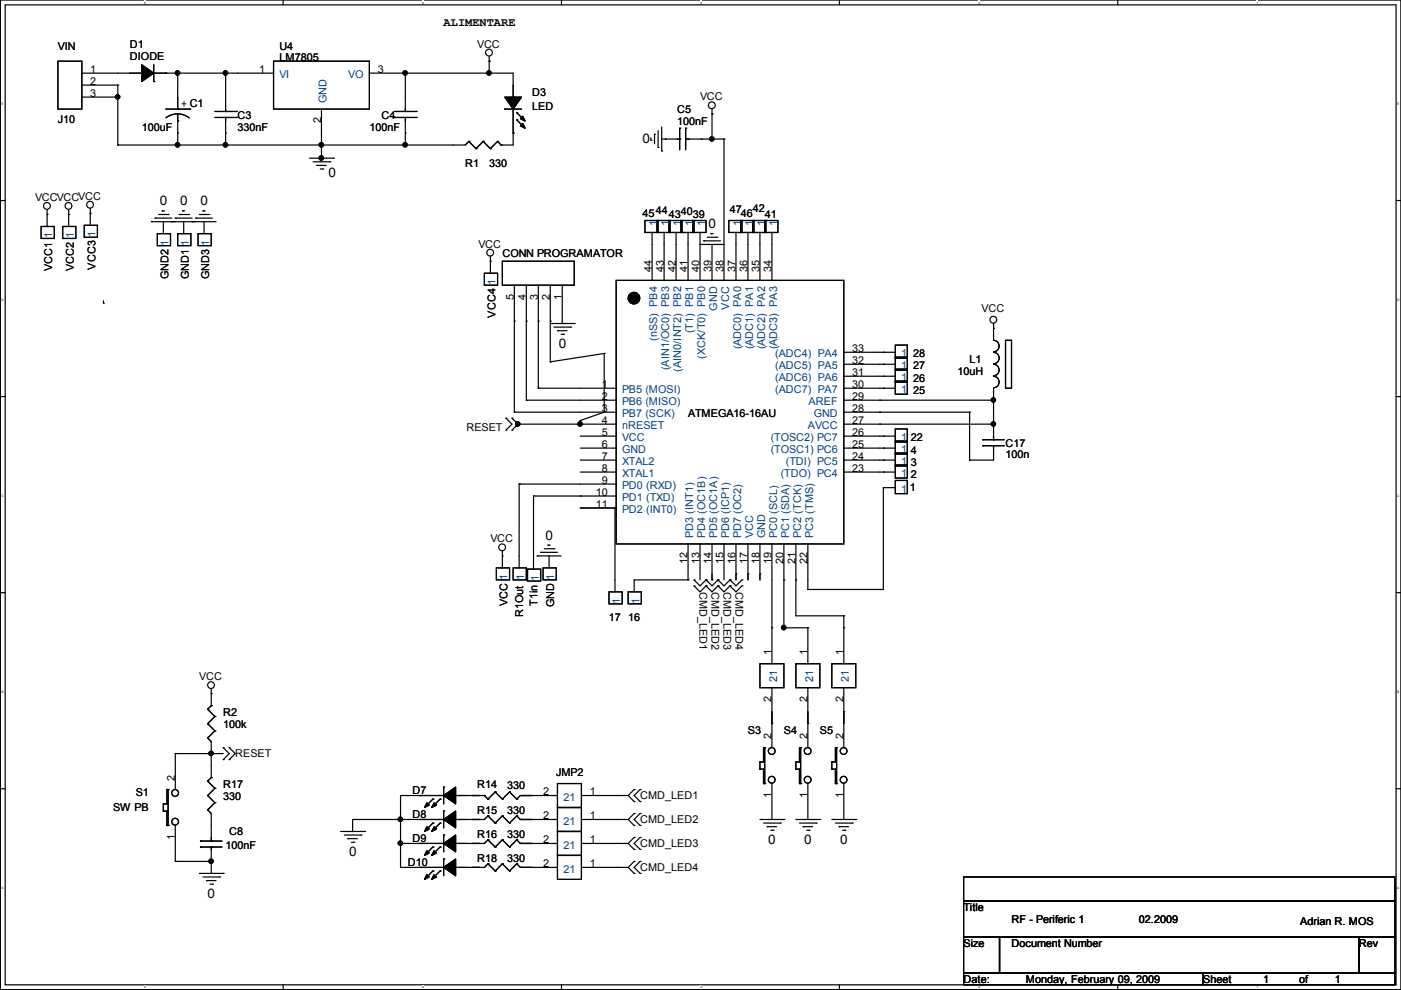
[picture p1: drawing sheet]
<svg xmlns="http://www.w3.org/2000/svg" width="297mm" height="210mm" viewBox="0 0 297 210" stroke-linecap="round" stroke-linejoin="round" font-family="sans-serif">
<path d="M.1 0h296.9v209.8h-296.9zM1.1 1h294.9v207.8h-294.9z" fill="none" stroke="#000" stroke-width=".25"/>
<g fill="#fff">
<path d="M30.6 .2h.2v.7h-.2z"/>
<path d="M30.6 209h.2v.6h-.2z"/>
</g>
<path d="M60 0v1M60 208.8v1" fill="none" stroke="#000" stroke-width=".25"/>
<g fill="#fff">
<path d="M89.5 .2h.2v.7h-.2z"/>
<path d="M89.5 209h.2v.6h-.2z"/>
</g>
<path d="M119 0v1M119 208.8v1" fill="none" stroke="#000" stroke-width=".25"/>
<g fill="#fff">
<path d="M148.5 .2h.3v.7h-.3z"/>
<path d="M148.5 209h.3v.6h-.3z"/>
</g>
<path d="M178 0v1M178 208.8v1" fill="none" stroke="#000" stroke-width=".25"/>
<g fill="#fff">
<path d="M207.4 .2h.3v.7h-.3z"/>
<path d="M207.4 209h.3v.6h-.3z"/>
</g>
<path d="M237 0v1M237 208.8v1" fill="none" stroke="#000" stroke-width=".25"/>
<g fill="#fff">
<path d="M266.4 .2h.3v.7h-.3z"/>
<path d="M266.4 209h.3v.6h-.3z"/>
<path d="M.3 21.8h.4v.7h-.4z"/>
<path d="M296.2 21.8h.4v.7h-.4z"/>
<path d="M.3 63.3h.4v.6h-.4z"/>
<path d="M296.2 63.3h.4v.6h-.4z"/>
</g>
<path d="M.1 42.5h1M296 42.5h1" fill="none" stroke="#000" stroke-width=".25"/>
<g fill="#fff">
<path d="M.3 104.8h.4v.7h-.4z"/>
<path d="M296.2 104.8h.4v.7h-.4z"/>
</g>
<path d="M.1 84.1h1M296 84.1h1" fill="none" stroke="#000" stroke-width=".25"/>
<g fill="#fff">
<path d="M.3 146.4h.4v.7h-.4z"/>
<path d="M296.2 146.4h.4v.7h-.4z"/>
</g>
<path d="M.1 125.7h1M296 125.7h1" fill="none" stroke="#000" stroke-width=".25"/>
<g fill="#fff">
<path d="M.3 188h.4v.7h-.4z"/>
<path d="M296.2 188h.4v.7h-.4z"/>
</g>
<g fill="none" stroke="#000" stroke-width=".25">
<path d="M12.3 13h5.1v10.1h-5.1zM17.4 15.5h12.7M17.4 18h7.6M25 18h.1M25 18v12.7M30.1 15.5h.1M32.6 17.3h.1M32.6 15.5h25.4M32.6 13.7v3.6M35.1 15.5h.1M37.7 15.5h.1M37.7 15.5v7.6"/>
<path d="M47.8 15.5h.1M47.8 15.5v8.1M58 13h20.3v10.1h-20.3zM78.3 15.5h30.5v5.1M85.9 15.5h.1M85.9 15.5v8.1M103.7 15.5h.1M103.7 13h.1M103.7 12v3.5M17.4 20.6h7.6M25 20.6h.1M25 30.7h.1"/>
<path d="M35.1 23.1h5.1M37.7 30.7h.1M37.7 28.2h.1M37.7 25.7h.1M37.7 23.1h.1M37.7 24.1l1 .2 1.4 .7M37.7 24.1l-1.1 .2-1.4 .7M37.7 24.1v6.6M40.2 23.1h.1M45.6 24.9h4.5M45.6 23.6h4.5M47.8 30.7h.1"/>
<path d="M47.8 28.2h.1M47.8 23.6h.1M47.8 24.9h.1M47.8 24.9v5.8M50.1 24.9h.1M50.1 23.6h.1M65.6 33.5h5.1M66.4 34.3h3.5M67.1 35.1h.1M67.1 35.1h2.1M67.9 35.8h.5M68.2 30.7h.1"/>
<path d="M68.2 33.5h.1M68.2 23.1v10.4M68.4 35.8h.1M69.9 34.3h.1M70.7 33.5h.1M83.7 24.9h4.5M83.7 23.6h4.5M85.9 30.7h.1M85.9 28.2h.1M85.9 23.6h.1M85.9 24.9h.1M85.9 24.9v5.8"/>
<path d="M88.2 24.9h.1M88.2 23.6h.1M99.4 30h.1M99.4 30l-.8 .7h-73.6M99.4 30l1.5 1.5M100.9 31.5h.1M102.4 30h.1M102.4 30l-1.5 1.5M102.4 30l1.6 1.5M104 31.5h.1M105.5 30h.1M105.5 30l-1.5 1.5"/>
<path d="M105.5 30l.8 .7M106.3 30.7h.1M107 23.1h.1M107 23.1h3.6M108.8 20.6h.1M108.8 28.2h.1M108.8 23.1v7.6h-2.5M109.6 23.9h.1M109.6 25.4h.1M109.6 23.9l1.5 1.5M109.6 25.4l1.5 1.5M138 29.7h.1"/>
<path d="M138 29.2v.5M138.8 28.5h.1M138.8 28.5v2M139.5 31.3h.1M139.5 27.7v3.6M140.3 32h.1M140.3 29.5h3.8M140.3 26.9v5.1M141.1 29.5h.1M144.1 29.5h.1M144.1 27.2h.1M144.1 27.2v4.6"/>
<path d="M145.4 27.2h.1M145.4 29.5h.1M145.4 29.5h8.1M145.4 27.2v4.6M148.7 29.5h.1M151 24.1h.1M151 29.5h.1M151 23.1v6.4M153.5 29.5h.1M153.5 29.5v30M8.7 48h2.8v2.6h-2.8zM10 45.5h.1"/>
<path d="M10 44.5v3.5M13.3 48h2.8v2.6h-2.8zM14.6 45.5h.1M14.6 44.5v3.5M17.9 47.8h2.8v2.5h-2.8zM19.1 45.2h.1M19.1 44.2v3.6M32.1 47h.1M32.1 47h13.7M32.9 46.2h.1M32.9 46.2h3.5M33.4 49.5h2.8v2.6h-2.8z"/>
<path d="M33.6 45.5h2M34.4 44.7h.1M34.4 44.7h.5M34.6 47v2.5M35.6 45.5h.1M36.4 47h.1M37.2 46.2h.1M37.2 46.2h3.5M37.7 49.5h2.8v2.6h-2.8zM37.9 45.5h2.1M38.7 44.7h.1M38.7 44.7h.5"/>
<path d="M38.9 47v2.5M40 45.5h.1M40.7 47h.1M41.5 46.2h.1M41.5 46.2h3.5M42 49.5h2.8v2.6h-2.8zM42.2 45.5h2.1M43 44.7h.1M43 44.7h.5M43.3 47v2.5M44.3 45.5h.1M102.7 57.9h2.8v2.6h-2.8z"/>
<path d="M104 55.4h.1M104 54.4v3.5M106.5 55.4h15.3v5.1h-15.3zM130.6 59.5h48.3v55.8h-48.3zM136.7 46.8h2.8v2.5h-2.8zM138.3 49.3v10.2M139.3 46.8h2.8v2.5h-2.8zM140.8 49.3v10.2M141.8 46.8h2.8v2.5h-2.8zM143.3 49.3v10.2M144.4 46.8h2.8v2.5h-2.8zM145.9 49.3v10.2"/>
<path d="M146.9 46.8h2.8v2.5h-2.8zM148.4 51.8h.1M148.4 51.8h5.1M148.4 49.3v10.2M149.2 51.1h.1M149.2 51.1h3.5M149.9 50.3h2.1M150.7 49.5h.1M150.7 49.5h.5M151 51.8v7.7M152 50.3h.1M154.5 46.8h2.8v2.5h-2.8z"/>
<path d="M156 49.3v10.2M157.1 46.8h2.8v2.5h-2.8zM158.6 49.3v10.2M159.6 46.8h2.8v2.5h-2.8zM161.1 49.3v10.2M162.1 46.8h2.8v2.5h-2.8zM163.7 49.3v10.2M21.9 64.3h.1M21.9 63.8v.5M109.1 68.1h.1M109.1 60.5v26.9M111.6 68.1h.1"/>
<path d="M111.6 60.5v24.4M114.1 68.1h.1M114.1 60.5v21.8M116.7 76.7h.1M116.7 68.1h.1M116.7 60.5v16.2M116.7 68.6h5.1M117.4 69.4h3.6M118.2 70.1h.1M118.2 70.1h2M119 70.9h.5M119.2 68.6h.1"/>
<path d="M119.2 60.5v8.1M119.5 70.9h.1M121 69.4h.1M121.8 68.6h.1M128.1 74.9h.1M128.1 74.9v12.5M128.1 74.9l-11.4 1.8M178.9 79.8h10.9M178.9 77.2h10.9M178.9 74.7h10.9M187.3 79.8h.1M187.3 77.2h.1"/>
<path d="M187.3 74.7h.1M189.8 78.2h2.6v2.8h-2.6zM189.8 75.7h2.6v2.8h-2.6zM189.8 73.2h2.6v2.8h-2.6zM210.7 69.6h.1M210.7 68.6v3.6a1.23 1.23 0 0 1 1.1 1.2 1.23 1.23 0 0 1-1.2 1.2M210.7 74.7a1.23 1.23 0 0 1 1.1 1.2 1.23 1.23 0 0 1-1.2 1.2M210.7 77.2a1.23 1.23 0 0 1 1.1 1.3 1.23 1.23 0 0 1-1.2 1.2M210.7 79.8a1.23 1.23 0 0 1 1.1 1.2 1.23 1.23 0 0 1-1.2 1.2M213.2 72.2h1.3v10.1h-1.3zM107.3 88.7h.1M107.3 91.2h.1"/>
<path d="M107.3 88.7l1.2 1.2-1.2 1.3M108.5 91.2h.1M108.5 88.7h.1M108.5 88.7l1.3 1.2M109.1 87.4h.1M109.1 87.4h21.5M109.3 89.9h.1M109.3 89.9h21.3M109.8 89.9h.1M109.8 89.9l-1.3 1.3M111.6 84.9h.1M111.6 84.9h19"/>
<path d="M114.1 82.3h.1M114.1 82.3h16.5M123 89.9h.1M123 89.2h.1M123 97.6h7.6M123 92.5h7.6M123 89.2v.7M123 95h7.6M128.1 87.4h.1M128.1 87.4l-5.1 1.8M178.9 97.6h10.9M178.9 84.9h31.8"/>
<path d="M178.9 87.4h26.7M178.9 89.9h31.8M178.9 92.5h10.9M178.9 82.3h10.9M178.9 95h10.9M186.5 84.9h.1M186.5 87.4h.1M186.5 89.9h.1M187.3 92.5h.1M187.3 95h.1M187.3 82.3h.1M187.3 97.6h.1"/>
<path d="M189.8 96h2.6v2.8h-2.6zM189.8 93.5h2.6v2.8h-2.6zM189.8 90.9h2.6v2.8h-2.6zM189.8 98.6h2.6v2.8h-2.6zM189.8 80.8h2.6v2.8h-2.6zM205.6 87.4h.1M205.6 97.6h.1M205.6 87.4v10.2M208.4 93.2h.1M208.4 94.5h.1M208.4 93.2h4.5M208.4 94.5h4.5"/>
<path d="M210.7 84.9h.1M210.7 94.5h.1M210.7 93.2h.1M210.7 82.3v10.9M210.7 94.5v3.1h-5.1M106.5 117.9h.1M106.5 116.9v3.5M110.1 102.6h.1M110.1 102.6h20.5M110.1 102.6v17.8M113.1 105.2h.1M113.1 105.2v15.5"/>
<path d="M113.1 105.2h17.5M113.9 117.9h.1M113.9 117.9h5.1M114.6 117.1h.1M114.6 117.1h3.6M115.4 116.3h2M116.2 115.6h.1M116.2 115.6h.5M116.4 117.9v2.5M117.4 116.3h.1M123 105.2h.1M123 100.1h7.6"/>
<path d="M123 107.7h7.6M130.4 107.7h.1M130.4 107.7v17.8M145.9 115.3v7.7M148.4 115.3v7.7M151 115.3v7.7M153.5 115.3v7.7M156 115.3v7.7M158.6 115.3v7.7M161.1 115.3v7.7M163.7 115.3v25.4M166.2 115.3v17.8h5.1"/>
<path d="M168.7 115.3v15.3h10.2M171.3 115.3v9.7M178.9 100.1h10.9M187.3 103.4h.1M187.3 100.1h.1M187.3 103.4v21.6h-16M187.3 103.4h2.5M189.8 101.9h2.6v2.8h-2.6zM105.2 120.4h2.8v2.6h-2.8zM108.8 120.4h2.8v2.6h-2.8zM111.8 120.7h2.8v2.5h-2.8zM115.1 120.4h2.8v2.6h-2.8z"/>
<path d="M129.1 125.5h2.8v2.5h-2.8zM133.2 125.5h2.8v2.5h-2.8zM145.9 123h.1M145.9 123h-11.4v2.5M147.2 124.2h.1M147.2 123h.1M147.2 124.2l1.2 1.3 1.3-1.3M147.2 123l1.2 1.2 1.3-1.2M149.7 124.2h.1M149.7 123h.1M149.7 124.2l1.3 1.3 1.2-1.3M149.7 123l1.3 1.2 1.2-1.2"/>
<path d="M151 123h.1M152.2 124.2h.1M152.2 123h.1M152.2 124.2l1.3 1.3 1.3-1.3M152.2 123l1.3 1.2 1.3-1.2M154.8 124.2h.1M154.8 123h.1M154.8 124.2l1.2 1.3 1.3-1.3M154.8 123l1.2 1.2 1.3-1.2M156 121.7h.1M157.3 124.2h.1M157.3 123h.1"/>
<path d="M158.6 121.7h.1M161.1 121.7h.1M163.7 133.1h.1M166.2 123h.1M168.7 123h.1M171.3 133.1h.1M171.3 125h.1M171.3 133.1v7.6M178.9 130.6h.1M178.9 133.1h.1M178.9 130.6v10.1M37.2 159.8h.1"/>
<path d="M37.2 159.8h10.1M37.2 159.8v7.6M44 156.5h.1M44 153.4h.1M44 150.4h.1M44 156.5l.8 .7v7.7M44 153.4l1.6 1.6M44 150.4l1.6 1.5M44.8 159.8h.1M44.8 147.1h.1M44.8 149.6h.1M44.8 146.1v3.5"/>
<path d="M44.8 149.6l-.8 .8M45.6 155h.1M45.6 151.9h.1M45.6 155l-1.6 1.5M45.6 151.9l-1.6 1.5M47.3 158.5h.1M47.3 158.5l1.3 1.3-1.3 1.3M48.6 158.5h.1M48.6 158.5l1.3 1.3-1.3 1.3M161.1 140.7h5.1v5.1h-5.1zM161.9 158.5h.1M161.9 158.5h.2"/>
<path d="M161.9 158.5v3.1M162.1 158.5h.1M162.1 158.5v7.6M163.7 153.4h.1M163.7 145.8v12.7M168.7 140.7h5.1v5.1h-5.1zM169.5 158.5h.1M169.5 158.5h.3M169.5 158.5v3.1M169.8 158.5h.1M169.8 158.5v7.6M171.3 153.4h.1"/>
<path d="M171.3 145.8v12.7M176.4 140.7h5v5.1h-5zM177.1 158.5h.1M177.1 158.5h.3M177.1 158.5v3.1M177.4 158.5h.1M177.4 158.5v7.6M178.9 150.9h.1M178.9 145.8v12.7M.1 167.2h1M34.6 170.4h.1M34.6 172h.1"/>
<path d="M34.6 170.4h.8M34.6 170.4v1.6M34.6 172h.8M35.4 167.4h.1M35.4 170.4h.1M35.4 172h.1M35.4 175h.1M35.4 167.4h.2M35.4 167.4v3M35.4 172v3M35.4 175h.2M35.6 167.4h.1"/>
<path d="M35.6 175h.1M35.6 167.4v7.6M37.2 175v7.6M42.5 178.3h.1M42.5 179.6h.1M42.5 178.3h4.6M42.5 179.6h4.6M44 171.7h.1M44 168.7h.1M44 165.6h.1M44 171.7l.8 .8v5.8M44 168.7l1.6 1.5"/>
<path d="M44 165.6l1.6 1.5M44.8 179.6h.1M44.8 178.3h.1M44.8 164.9h.1M44.8 179.6v5.6M44.8 164.9l-.8 .7M45.6 170.2h.1M45.6 167.1h.1M45.6 170.2l-1.6 1.5M45.6 167.1l-1.6 1.6M47.3 161.1h.1M48.6 161.1h.1"/>
<path d="M72.2 176.3h5.1M73 177.1h3.5M73.7 177.8h.1M73.7 177.8h2.1M74.5 178.6h.5M74.8 176.3h.1M74.8 173.8h.1M74.8 173.8h19.3M74.8 173.8v2.5M75 178.6h.1M76.5 177.1h.1M77.3 176.3h.1"/>
<path d="M84.9 168.7h.1M84.9 173.8h.1M84.9 178.8h.1M84.9 168.7h9.2M84.9 168.7v15.2h9.2M84.9 178.8h9.2M86.4 178.8h.1M86.4 168.7h.1M89 178.8h.1M89 173.8h.1M89 168.7h.1M91.8 179.6h.1"/>
<path d="M91.8 174.5h.1M91.8 169.4h.1M91.8 179.6l-1.5 1.5M91.8 174.5l-1.5 1.5M91.8 169.4l-1.5 1.6M93.3 179.6h.1M93.3 174.5h.1M93.3 169.4h.1M93.3 179.6l-1.5 1.5M93.3 174.5l-1.5 1.5M93.3 169.4l-1.5 1.6M94.1 177.1h.1"/>
<path d="M94.1 172h.1M94.1 166.9h.1M94.1 166.9v3.5M94.1 172v3.5M94.1 177.1v3.5M96.6 178.8h.1M96.6 173.8h.1M96.6 168.7h.1M96.6 168.7h6.1M100.2 173.8h.1M100.2 168.7h.1M100.2 178.8h.1"/>
<path d="M102.7 168.7h.1M102.7 168.7l.8 .7M103.5 178.1h.1M103.5 169.4h.1M103.5 173h.1M103.5 173l-.8 .8h-6.1M103.5 178.1l-.8 .7h-6.1M103.5 178.1l1.5 1.5M103.5 173l1.5 1.5M105 179.6h.1M105 167.9h.1M105 174.5h.1"/>
<path d="M105 167.9l-1.5 1.5M105 167.9l1.5 1.5M106.5 178.1h.1M106.5 169.4h.1M106.5 173h.1M106.5 178.1l-1.5 1.5M106.5 178.1l1.5 1.5M106.5 173l-1.5 1.5M106.5 173l1.5 1.5M108 179.6h.1M108 167.9h.1M108 174.5h.1"/>
<path d="M108 167.9l1.6 1.5M108 167.9l-1.5 1.5M109.6 178.1h.1M109.6 169.4h.1M109.6 173h.1M109.6 178.1l-1.6 1.5M109.6 178.1l.7 .7M109.6 173l-1.6 1.5M109.6 173l.7 .8M110.3 178.8h.1M110.3 173.8h.1M110.3 173.8h7.9"/>
<path d="M110.3 178.8h7.9M110.6 173.8h.1M110.6 168.7h.1M110.6 178.8h.1M118.2 171.2h5.1v5.1h-5.1zM118.2 176.3h5.1v5.1h-5.1zM118.2 166.1h5.1v5.1h-5.1zM118.2 168.7h-7.9l-.7 .7M123.3 173.8h9.9M123.3 168.7h9.9M123.3 178.8h9.9M130.9 173.8h.1"/>
<path d="M130.9 168.7h.1M130.9 178.8h.1M133.2 168.7l1.3 1.2M133.2 173.8l1.3 1.2M133.2 178.8l1.3 1.3M134.5 167.4h.1M134.5 169.9h.1M134.5 172.5h.1M134.5 175h.1M134.5 177.6h.1M134.5 167.4l-1.3 1.3M134.5 172.5l-1.3 1.3"/>
<path d="M134.5 177.6l-1.3 1.2M135.7 169.9h.1M135.7 167.4h.1M135.7 175h.1M135.7 172.5h.1M135.7 177.6h.1M135.7 167.4l-1.2 1.3 1.2 1.2M135.7 172.5l-1.2 1.3 1.2 1.2M135.7 177.6l-1.2 1.2 1.2 1.3M161.1 161.6h.1M161.1 163.1h.1M161.1 161.6v1.5"/>
<path d="M161.1 173.8h5.1M161.1 161.6h.8M161.1 163.1h.8M161.9 161.6h.1M161.9 163.1h.1M161.9 166.1h.1M161.9 174.5h3.5M161.9 166.1h.2M161.9 163.1v3M162.1 166.1h.1M162.6 175.3h.1M162.6 175.3h2.1"/>
<path d="M163.4 176h.5M163.7 166.1v7.7M163.9 176h.1M165.4 174.5h.1M166.2 173.8h.1M168.7 161.6h.1M168.7 163.1h.1M168.7 173.8h5.1M168.7 161.6v1.5M168.7 161.6h.8M168.7 163.1h.8M169.5 161.6h.1"/>
<path d="M169.5 163.1h.1M169.5 166.1h.1M169.5 174.5h3.6M169.5 166.1h.3M169.5 163.1v3M169.8 166.1h.1M170.3 175.3h.1M170.3 175.3h2M171 176h.5M171.3 166.1v7.7M171.5 176h.1M173.1 174.5h.1"/>
<path d="M173.8 173.8h.1M176.4 161.6h.1M176.4 163.1h.1M176.4 173.8h5M176.4 161.6h.7M176.4 161.6v1.5M176.4 163.1h.7M177.1 161.6h.1M177.1 163.1h.1M177.1 166.1h.1M177.1 174.5h3.6M177.1 163.1v3"/>
<path d="M177.1 166.1h.3M177.4 166.1h.1M177.9 175.3h.1M177.9 175.3h2M178.6 176h.6M178.9 166.1v7.7M179.2 176h.1M180.7 174.5h.1M181.4 173.8h.1M296 167.2h1M37.2 182.6h.1M37.2 182.6h7.6"/>
<path d="M42.2 185.2h5.1M43 185.9h3.6M43.8 186.7h.1M43.8 186.7h2M44.5 187.5h.5M44.8 185.2h.1M45 187.5h.1M46.6 185.9h.1M47.3 185.2h.1M86.4 183.9h.1M89 183.9h.1M91.8 184.7h.1"/>
<path d="M91.8 184.7l-1.5 1.5M93.3 184.7h.1M93.3 184.7l-1.5 1.5M94.1 182.1h.1M94.1 182.1v3.6M96.6 183.9h.1M100.2 183.9h.1M103.5 183.1h.1M103.5 183.1l-.8 .8h-6.1M103.5 183.1l1.5 1.6M105 184.7h.1M106.5 183.1h.1"/>
<path d="M106.5 183.1l-1.5 1.6M106.5 183.1l1.5 1.6M108 184.7h.1M109.6 183.1h.1M109.6 183.1l-1.6 1.6M109.6 183.1l.7 .8M110.3 183.9h.1M110.3 183.9h7.9M110.6 183.9h.1M118.2 181.4h5.1v5.1h-5.1zM123.3 183.9h9.9M130.9 183.9h.1"/>
<path d="M133.2 183.9l1.3 1.3M134.5 180.1h.1M134.5 182.6h.1M134.5 185.2h.1M134.5 182.6l-1.3 1.3M135.7 180.1h.1M135.7 185.2h.1M135.7 182.6h.1M135.7 182.6l-1.2 1.3 1.2 1.3M204.3 185.9h91.4v5.1h-91.4zM204.3 191h91.4v7.6h-91.4zM204.3 198.6h7.6v7.7h-7.6z"/>
<path d="M211.9 198.6h76.2v7.7h-76.2zM288.1 198.6h7.6v7.7h-7.6zM204.3 206.3h50.8v2.5h-50.8zM255.1 206.3h40.6v2.5h-40.6z"/>
<circle cx="103.7" cy="11.1" r=".72"/>
<circle cx="150.9" cy="22.3" r=".72"/>
<circle cx="9.9" cy="43.7" r=".72"/>
<circle cx="14.5" cy="43.7" r=".72"/>
<circle cx="19.1" cy="43.4" r=".72"/>
<circle cx="103.9" cy="53.6" r=".72"/>
<circle cx="210.6" cy="67.8" r=".72"/>
<circle cx="106.5" cy="116" r=".72"/>
<circle cx="44.7" cy="145.3" r=".72"/>
<circle cx="163.6" cy="159.2" r=".72"/>
<circle cx="171.2" cy="159.2" r=".72"/>
<circle cx="178.9" cy="159.2" r=".72"/>
<circle cx="37.1" cy="168.1" r=".72"/>
<circle cx="37.1" cy="174.2" r=".72"/>
<circle cx="163.6" cy="165.3" r=".72"/>
<circle cx="171.2" cy="165.3" r=".72"/>
<circle cx="178.9" cy="165.3" r=".72"/>
</g>
<g fill="#000" stroke="#000" stroke-width=".25">
<path d="M30.1 13.7l2.5 1.8-2.5 1.8z" fill-rule="evenodd"/>
<path d="M30.1 13.7l2.5 1.8-2.5 1.8z" fill-rule="evenodd"/>
<path d="M107 20.6h3.6l-1.8 2.5z" fill-rule="evenodd"/>
<path d="M107 20.6h3.6l-1.8 2.5z" fill-rule="evenodd"/>
<path d="M110.8 26.2l.5 1-1-.5z" fill-rule="evenodd"/>
<path d="M110.8 24.7l.5 1-1-.5z" fill-rule="evenodd"/>
<path d="M110.8 26.2l.5 1-1-.5z" fill-rule="evenodd"/>
<path d="M110.8 24.7l.5 1-1-.5z" fill-rule="evenodd"/>
<path d="M90.5 175.3l.5 .5-1 .5z" fill-rule="evenodd"/>
<path d="M90.5 175.3l.5 .5-1 .5z" fill-rule="evenodd"/>
<path d="M90.5 170.2l.5 .5-1 .5z" fill-rule="evenodd"/>
<path d="M90.5 170.2l.5 .5-1 .5z" fill-rule="evenodd"/>
<path d="M92 175.3l.5 .5-1 .5z" fill-rule="evenodd"/>
<path d="M92 175.3l.5 .5-1 .5z" fill-rule="evenodd"/>
<path d="M92 170.2l.5 .5-1 .5z" fill-rule="evenodd"/>
<path d="M92 170.2l.5 .5-1 .5z" fill-rule="evenodd"/>
<path d="M94.1 178.8l2.5-1.7v3.5z" fill-rule="evenodd"/>
<path d="M94.1 178.8l2.5-1.7v3.5z" fill-rule="evenodd"/>
<path d="M94.1 173.8l2.5-1.8v3.5z" fill-rule="evenodd"/>
<path d="M94.1 173.8l2.5-1.8v3.5z" fill-rule="evenodd"/>
<path d="M94.1 168.7l2.5-1.8v3.5z" fill-rule="evenodd"/>
<path d="M94.1 168.7l2.5-1.8v3.5z" fill-rule="evenodd"/>
<path d="M90.5 180.4l.5 .5-1 .5z" fill-rule="evenodd"/>
<path d="M90.5 180.4l.5 .5-1 .5z" fill-rule="evenodd"/>
<path d="M90.5 185.4l.5 .5-1 .6z" fill-rule="evenodd"/>
<path d="M90.5 185.4l.5 .5-1 .6z" fill-rule="evenodd"/>
<path d="M92 180.4l.5 .5-1 .5z" fill-rule="evenodd"/>
<path d="M92 180.4l.5 .5-1 .5z" fill-rule="evenodd"/>
<path d="M92 185.4l.5 .5-1 .6z" fill-rule="evenodd"/>
<path d="M92 185.4l.5 .5-1 .6z" fill-rule="evenodd"/>
<path d="M94.1 183.9l2.5-1.8v3.6z" fill-rule="evenodd"/>
<path d="M94.1 183.9l2.5-1.8v3.6z" fill-rule="evenodd"/>
<circle cx="37.6" cy="15.5" r=".47"/>
<circle cx="47.8" cy="15.5" r=".47"/>
<circle cx="85.9" cy="15.5" r=".47"/>
<circle cx="103.7" cy="15.5" r=".47"/>
<circle cx="24.9" cy="20.5" r=".47"/>
<circle cx="37.6" cy="30.7" r=".47"/>
<circle cx="47.8" cy="30.7" r=".47"/>
<circle cx="68.1" cy="33.5" r=".47"/>
<circle cx="68.1" cy="30.7" r=".47"/>
<circle cx="85.9" cy="30.7" r=".47"/>
<circle cx="150.9" cy="29.4" r=".47"/>
<circle cx="134.4" cy="63.2" r="1.23"/>
<circle cx="109.8" cy="89.9" r=".47"/>
<circle cx="123" cy="89.9" r=".47"/>
<circle cx="210.6" cy="84.8" r=".47"/>
<circle cx="210.6" cy="89.9" r=".47"/>
<circle cx="166.2" cy="133.1" r=".47"/>
<circle cx="44.7" cy="159.7" r=".47"/>
<circle cx="84.9" cy="173.7" r=".47"/>
<circle cx="84.9" cy="178.8" r=".47"/>
<circle cx="44.7" cy="182.6" r=".47"/>
</g>
<g font-size="2.8">
<text x="136.2" y="30.3">0</text>
<text x="69.7" y="37.4">0</text>
<text x="33.9" y="43.5">0</text>
<text x="38.2" y="43.5">0</text>
<text x="42.5" y="43.5">0</text>
<text x="150.2" y="48.4">0</text>
<text x="118.4" y="73.8">0</text>
<text x="115.7" y="114.4">0</text>
<text x="162.9" y="178.9">0</text>
<text x="170.5" y="178.9">0</text>
<text x="178.1" y="178.9">0</text>
<text x="74" y="181.5">0</text>
<text x="44" y="190.3">0</text>
</g>
<text font-size="2.5" x="94.1" y="5.4">ALIMENTARE</text>
<g font-size="2.3">
<text x="12.3" y="10.6">VIN</text>
<text x="27.5" y="10.1">D1</text>
<text x="59.3" y="10.6">U4</text>
<text x="101.2" y="10.1">VCC</text>
<text x="19.1" y="15.4">1</text>
<text x="19.1" y="18">2</text>
<text x="27.5" y="12.6">DIODE</text>
<text x="54.9" y="15.4">1</text>
<text x="59.3" y="12.9">LM7805</text>
<text x="80.1" y="15.4">3</text>
<text x="19.1" y="20.5">3</text>
<text x="38.4" y="22.8">+ C1</text>
<text x="112.9" y="20.2">D3</text>
<text x="112.9" y="23.3">LED</text>
<text x="148.4" y="21.3">VCC</text>
<text x="12.3" y="26.1">J10</text>
<text x="30.1" y="27.9">100uF</text>
<text x="50.4" y="25.3">C3</text>
<text x="50.4" y="27.9">330nF</text>
<text x="68.1" y="26.2" transform="rotate(-90 68.1 26.2)">2</text>
<text x="78.3" y="27.9">100nF</text>
<text x="80.9" y="25.3">C4</text>
<text x="143.6" y="24.1">C5</text>
<text x="143.6" y="26.6">100nF</text>
<text x="98.6" y="35.5">R1</text>
<text x="103.7" y="35.5">330</text>
<text x="7.5" y="42.6">VCCVCCVCC</text>
<text x="136.2" y="45.9">4544434039</text>
<text x="154.8" y="45.1">47</text>
<text x="157.1" y="45.9">46</text>
<text x="159.6" y="44.9">42</text>
<text x="162.1" y="46.2">41</text>
<text x="101.4" y="52.5">VCC</text>
<text x="11.1" y="57.4" transform="rotate(-90 11.1 57.4)">VCC1</text>
<text x="15.7" y="57.4" transform="rotate(-90 15.7 57.4)">VCC2</text>
<text x="20.2" y="57.2" transform="rotate(-90 20.2 57.2)">VCC3</text>
<text x="35.7" y="59.2" transform="rotate(-90 35.7 59.2)">GND2</text>
<text x="40" y="59.2" transform="rotate(-90 40 59.2)">GND1</text>
<text x="44.4" y="59.2" transform="rotate(-90 44.4 59.2)">GND3</text>
<text x="106.5" y="54.5">CONN PROGRAMATOR</text>
<text x="138.2" y="57.7" transform="rotate(-90 138.2 57.7)">44</text>
<text x="140.7" y="57.7" transform="rotate(-90 140.7 57.7)">43</text>
<text x="143.3" y="57.7" transform="rotate(-90 143.3 57.7)">42</text>
<text x="145.8" y="57.7" transform="rotate(-90 145.8 57.7)">41</text>
<text x="148.3" y="57.7" transform="rotate(-90 148.3 57.7)">40</text>
<text x="150.9" y="57.7" transform="rotate(-90 150.9 57.7)">39</text>
<text x="153.4" y="57.7" transform="rotate(-90 153.4 57.7)">38</text>
<text x="156" y="57.7" transform="rotate(-90 156 57.7)">37</text>
<text x="158.5" y="57.7" transform="rotate(-90 158.5 57.7)">36</text>
<text x="161" y="57.7" transform="rotate(-90 161 57.7)">35</text>
<text x="163.6" y="57.7" transform="rotate(-90 163.6 57.7)">34</text>
<text x="109" y="63.5" transform="rotate(-90 109 63.5)">5</text>
<text x="111.5" y="63.5" transform="rotate(-90 111.5 63.5)">4</text>
<text x="114" y="63.5" transform="rotate(-90 114 63.5)">3</text>
<text x="116.6" y="63.5" transform="rotate(-90 116.6 63.5)">2</text>
<text x="119.1" y="63.5" transform="rotate(-90 119.1 63.5)">1</text>
<text x="105.1" y="67.3" transform="rotate(-90 105.1 67.3)">VCC4</text>
<text x="208.1" y="66.2">VCC</text>
<text x="180.7" y="77.1">32</text>
<text x="180.7" y="74.6">33</text>
<text x="193.6" y="75.6">28</text>
<text x="205.6" y="76.9">L1</text>
<text x="127.6" y="82.2">1</text>
<text x="180.7" y="82.2">30</text>
<text x="180.7" y="79.7">31</text>
<text x="193.6" y="81">26</text>
<text x="193.6" y="78.2">27</text>
<text x="193.6" y="83.5">25</text>
<text x="203" y="79.4">10uH</text>
<text x="127.6" y="84.8">2</text>
<text x="127.6" y="87.3">3</text>
<text x="127.6" y="89.8">4</text>
<text x="145.9" y="88.3">ATMEGA16-16AU</text>
<text x="180.7" y="89.8">27</text>
<text x="180.7" y="87.3">28</text>
<text x="180.7" y="84.8">29</text>
<text x="98.9" y="91.4">RESET</text>
<text x="127.6" y="92.4">5</text>
<text x="127.6" y="94.9">6</text>
<text x="180.7" y="94.9">25</text>
<text x="180.7" y="92.4">26</text>
<text x="193.1" y="93.4">22</text>
<text x="213.2" y="94.7">C17</text>
<text x="127.6" y="97.5">7</text>
<text x="127.6" y="100">8</text>
<text x="180.7" y="100">23</text>
<text x="180.7" y="97.5">24</text>
<text x="193.1" y="98.7">3</text>
<text x="193.1" y="96.2">4</text>
<text x="193.1" y="101.3">2</text>
<text x="213.2" y="97.2">100n</text>
<text x="126.3" y="105.1">10</text>
<text x="126.3" y="107.6">11</text>
<text x="127.6" y="102.5">9</text>
<text x="192.9" y="104.1">1</text>
<text x="104" y="115">VCC</text>
<text x="145.8" y="119.6" transform="rotate(-90 145.8 119.6)">12</text>
<text x="148.3" y="119.6" transform="rotate(-90 148.3 119.6)">13</text>
<text x="150.9" y="119.6" transform="rotate(-90 150.9 119.6)">14</text>
<text x="153.4" y="119.6" transform="rotate(-90 153.4 119.6)">15</text>
<text x="156" y="119.6" transform="rotate(-90 156 119.6)">16</text>
<text x="158.5" y="119.6" transform="rotate(-90 158.5 119.6)">17</text>
<text x="161" y="119.6" transform="rotate(-90 161 119.6)">18</text>
<text x="163.6" y="119.6" transform="rotate(-90 163.6 119.6)">19</text>
<text x="166.1" y="119.6" transform="rotate(-90 166.1 119.6)">20</text>
<text x="168.7" y="119.6" transform="rotate(-90 168.7 119.6)">21</text>
<text x="171.2" y="119.6" transform="rotate(-90 171.2 119.6)">22</text>
<text x="148.3" y="125.5" transform="rotate(90 148.3 125.5)">CMD_LED1</text>
<text x="150.9" y="125.5" transform="rotate(90 150.9 125.5)">CMD_LED2</text>
<text x="153.4" y="125.5" transform="rotate(90 153.4 125.5)">CMD_LED3</text>
<text x="156" y="125.5" transform="rotate(90 156 125.5)">CMD_LED4</text>
<text x="107.6" y="128.5" transform="rotate(-90 107.6 128.5)">VCC</text>
<text x="110.9" y="130.8" transform="rotate(-90 110.9 130.8)">R1Out</text>
<text x="114" y="128.5" transform="rotate(-90 114 128.5)">T1in</text>
<text x="117.5" y="128.8" transform="rotate(-90 117.5 128.8)">GND</text>
<text x="129.1" y="131.8">17</text>
<text x="133.2" y="131.8">16</text>
<text x="163.6" y="139" transform="rotate(-90 163.6 139)">1</text>
<text x="171.2" y="139" transform="rotate(-90 171.2 139)">1</text>
<text x="178.8" y="139" transform="rotate(-90 178.8 139)">1</text>
<text x="42.2" y="144.2">VCC</text>
<text x="163.6" y="148.9" transform="rotate(-90 163.6 148.9)">2</text>
<text x="171.2" y="148.9" transform="rotate(-90 171.2 148.9)">2</text>
<text x="178.8" y="148.9" transform="rotate(-90 178.8 148.9)">2</text>
<text x="47.3" y="151.8">R2</text>
<text x="47.3" y="154.4">100k</text>
<text x="158.6" y="155.6">S3</text>
<text x="166.2" y="155.6">S4</text>
<text x="173.8" y="155.6">S5</text>
<text x="49.9" y="160.5">RESET</text>
<text x="163.6" y="156.7" transform="rotate(-90 163.6 156.7)">2</text>
<text x="171.2" y="156.7" transform="rotate(-90 171.2 156.7)">2</text>
<text x="178.8" y="156.7" transform="rotate(-90 178.8 156.7)">2</text>
<text x="37.1" y="165.6" transform="rotate(-90 37.1 165.6)">2</text>
<text x="47.3" y="167.1">R17</text>
<text x="101.2" y="167.1">R14</text>
<text x="107.5" y="167.3">330</text>
<text x="117.9" y="164.5">JMP2</text>
<text x="24" y="171.9">SW PB</text>
<text x="28.8" y="168.8">S1</text>
<text x="47.3" y="169.6">330</text>
<text x="87.5" y="173.4">D8</text>
<text x="87.5" y="168.3">D7</text>
<text x="101.2" y="172.6">R15</text>
<text x="107.5" y="172.6">330</text>
<text x="115.1" y="173.7">2</text>
<text x="115.1" y="168.6">2</text>
<text x="125.1" y="173.7">1</text>
<text x="125.1" y="168.6">1</text>
<text x="135.7" y="169.3">CMD_LED1</text>
<text x="163.6" y="169.2" transform="rotate(-90 163.6 169.2)">1</text>
<text x="171.2" y="169.2" transform="rotate(-90 171.2 169.2)">1</text>
<text x="178.8" y="169.2" transform="rotate(-90 178.8 169.2)">1</text>
<text x="37.1" y="178.1" transform="rotate(-90 37.1 178.1)">1</text>
<text x="48.6" y="177">C8</text>
<text x="87.5" y="178.5">D9</text>
<text x="101.2" y="177.7">R16</text>
<text x="107.5" y="177.7">330</text>
<text x="115.1" y="178.7">2</text>
<text x="125.1" y="178.7">1</text>
<text x="135.7" y="174.4">CMD_LED2</text>
<text x="135.7" y="179.5">CMD_LED3</text>
<text x="47.8" y="180">100nF</text>
<text x="86.4" y="183.6">D10</text>
<text x="101.2" y="182.8">R18</text>
<text x="107.5" y="182.8">330</text>
<text x="115.1" y="183.8">2</text>
<text x="125.1" y="183.8">1</text>
<text x="135.7" y="184.6">CMD_LED4</text>
<text x="204.3" y="193.2">Title</text>
<text x="214.5" y="195.8">RF - Periferic 1</text>
<text x="241.5" y="195.8">02.2009</text>
<text x="275.7" y="196">Adrian R. MOS</text>
<text x="204.3" y="200.8">Size</text>
<text x="214.5" y="200.8">Document Number</text>
<text x="288.1" y="200.8">Rev</text>
<text x="204.3" y="208.5">Date:</text>
<text x="217.5" y="208.5">Monday, February 09, 2009</text>
<text x="255.1" y="208.5">Sheet</text>
<text x="267.8" y="208.5">1</text>
<text x="275.4" y="208.5">of</text>
<text x="283" y="208.5">1</text>
</g>
<g font-size="2.3" fill="#004080">
<text x="59.3" y="16.6">VI</text>
<text x="73.8" y="16.6">VO</text>
<text x="69.3" y="21.9" transform="rotate(-90 69.3 21.9)">GND</text>
<text x="11.1" y="50.6" transform="rotate(-90 11.1 50.6)">1</text>
<text x="15.7" y="50.6" transform="rotate(-90 15.7 50.6)">1</text>
<text x="20.2" y="50.3" transform="rotate(-90 20.2 50.3)">1</text>
<text x="35.7" y="52.1" transform="rotate(-90 35.7 52.1)">1</text>
<text x="40" y="52.1" transform="rotate(-90 40 52.1)">1</text>
<text x="44.4" y="52.1" transform="rotate(-90 44.4 52.1)">1</text>
<text x="139.4" y="48" transform="rotate(-90 139.4 48)">1</text>
<text x="141.9" y="48" transform="rotate(-90 141.9 48)">1</text>
<text x="144.4" y="48" transform="rotate(-90 144.4 48)">1</text>
<text x="147" y="48" transform="rotate(-90 147 48)">1</text>
<text x="149.5" y="48" transform="rotate(-90 149.5 48)">1</text>
<text x="157.1" y="48" transform="rotate(-90 157.1 48)">1</text>
<text x="159.7" y="48" transform="rotate(-90 159.7 48)">1</text>
<text x="162.2" y="48" transform="rotate(-90 162.2 48)">1</text>
<text x="164.8" y="48" transform="rotate(-90 164.8 48)">1</text>
<text x="105.1" y="60.5" transform="rotate(-90 105.1 60.5)">1</text>
<text x="152.1" y="65.9" transform="rotate(-90 152.1 65.9)">GND</text>
<text x="154.6" y="65.6" transform="rotate(-90 154.6 65.6)">VCC</text>
<text x="147" y="70.6" transform="rotate(-90 147 70.6)">(T1) PB1</text>
<text x="139.4" y="72.2" transform="rotate(-90 139.4 72.2)">(nSS) PB4</text>
<text x="149.5" y="76" transform="rotate(-90 149.5 76)">(XCK/T0) PB0</text>
<text x="157.1" y="74.1" transform="rotate(-90 157.1 74.1)">(ADC0) PA0</text>
<text x="159.7" y="74.1" transform="rotate(-90 159.7 74.1)">(ADC1) PA1</text>
<text x="162.2" y="74.1" transform="rotate(-90 162.2 74.1)">(ADC2) PA2</text>
<text x="164.3" y="75.8">(ADC4) PA4</text>
<text x="164.8" y="74.1" transform="rotate(-90 164.8 74.1)">(ADC3) PA3</text>
<text x="191.1" y="75.8">1</text>
<text x="131.9" y="83.4">PB5 (MOSI)</text>
<text x="141.9" y="78.5" transform="rotate(-90 141.9 78.5)">(AIN1/OC0) PB3</text>
<text x="144.4" y="78.8" transform="rotate(-90 144.4 78.8)">(AIN0/INT2) PB2</text>
<text x="164.3" y="83.4">(ADC7) PA7</text>
<text x="164.3" y="80.9">(ADC6) PA6</text>
<text x="164.3" y="78.3">(ADC5) PA5</text>
<text x="191.1" y="80.9">1</text>
<text x="191.1" y="78.3">1</text>
<text x="191.1" y="83.4">1</text>
<text x="131.9" y="86">PB6 (MISO)</text>
<text x="131.9" y="88.5">PB7 (SCK)</text>
<text x="171.4" y="86">AREF</text>
<text x="172.6" y="88.5">GND</text>
<text x="131.9" y="91">nRESET</text>
<text x="131.9" y="93.6">VCC</text>
<text x="163.4" y="93.6">(TOSC2) PC7</text>
<text x="171.3" y="91">AVCC</text>
<text x="191.1" y="93.6">1</text>
<text x="131.9" y="96.1">GND</text>
<text x="131.9" y="98.7">XTAL2</text>
<text x="131.9" y="101.2">XTAL1</text>
<text x="163.4" y="96.1">(TOSC1) PC6</text>
<text x="165.5" y="101.2">(TDO) PC4</text>
<text x="166.6" y="98.7">(TDI) PC5</text>
<text x="191.1" y="98.7">1</text>
<text x="191.1" y="96.1">1</text>
<text x="191.1" y="101.2">1</text>
<text x="131.9" y="103.7">PD0 (RXD)</text>
<text x="131.9" y="106.3">PD1 (TXD)</text>
<text x="191.1" y="104.5">1</text>
<text x="131.9" y="108.8">PD2 (INT0)</text>
<text x="147" y="114.1" transform="rotate(-90 147 114.1)">PD3 (INT1)</text>
<text x="149.5" y="114.1" transform="rotate(-90 149.5 114.1)">PD4 (OC1B)</text>
<text x="152.1" y="114.1" transform="rotate(-90 152.1 114.1)">PD5 (OC1A)</text>
<text x="154.6" y="114.1" transform="rotate(-90 154.6 114.1)">PD6 (ICP1)</text>
<text x="157.1" y="114.1" transform="rotate(-90 157.1 114.1)">PD7 (OC2)</text>
<text x="159.7" y="114.1" transform="rotate(-90 159.7 114.1)">VCC</text>
<text x="162.2" y="114.1" transform="rotate(-90 162.2 114.1)">GND</text>
<text x="164.8" y="114.1" transform="rotate(-90 164.8 114.1)">PC0 (SCL)</text>
<text x="167.3" y="114.1" transform="rotate(-90 167.3 114.1)">PC1 (SDA)</text>
<text x="169.8" y="114.1" transform="rotate(-90 169.8 114.1)">PC2 (TCK)</text>
<text x="172.4" y="114.1" transform="rotate(-90 172.4 114.1)">PC3 (TMS)</text>
<text x="107.6" y="123" transform="rotate(-90 107.6 123)">1</text>
<text x="111.2" y="123" transform="rotate(-90 111.2 123)">1</text>
<text x="114.2" y="123.2" transform="rotate(-90 114.2 123.2)">1</text>
<text x="117.5" y="123" transform="rotate(-90 117.5 123)">1</text>
<text x="131.5" y="128" transform="rotate(-90 131.5 128)">1</text>
<text x="135.6" y="128" transform="rotate(-90 135.6 128)">1</text>
<text x="164.8" y="144.5" transform="rotate(-90 164.8 144.5)">21</text>
<text x="172.4" y="144.5" transform="rotate(-90 172.4 144.5)">21</text>
<text x="180" y="144.5" transform="rotate(-90 180 144.5)">21</text>
<text x="119.5" y="169.8">21</text>
<text x="119.5" y="174.9">21</text>
<text x="119.5" y="179.9">21</text>
<text x="119.5" y="185">21</text>
</g>
<g font-size=".7">
<text x="30.6" y=".8">5</text>
<text x="89.5" y=".8">4</text>
<text x="148.5" y=".8">3</text>
<text x="207.4" y=".8">2</text>
<text x="266.4" y=".8">1</text>
<text x=".3" y="22.4">E</text>
<text x="296.2" y="22.4">E</text>
<text x=".3" y="63.9">D</text>
<text x="296.2" y="63.9">D</text>
<text x=".3" y="105.4">C</text>
<text x="296.2" y="105.4">C</text>
<text x=".3" y="147">B</text>
<text x="296.2" y="147">B</text>
<text x=".3" y="188.6">A</text>
<text x="296.2" y="188.6">A</text>
<text x="30.6" y="209.6">5</text>
<text x="89.5" y="209.6">4</text>
<text x="148.5" y="209.6">3</text>
<text x="207.4" y="209.6">2</text>
<text x="266.4" y="209.6">1</text>
</g>
</svg>
